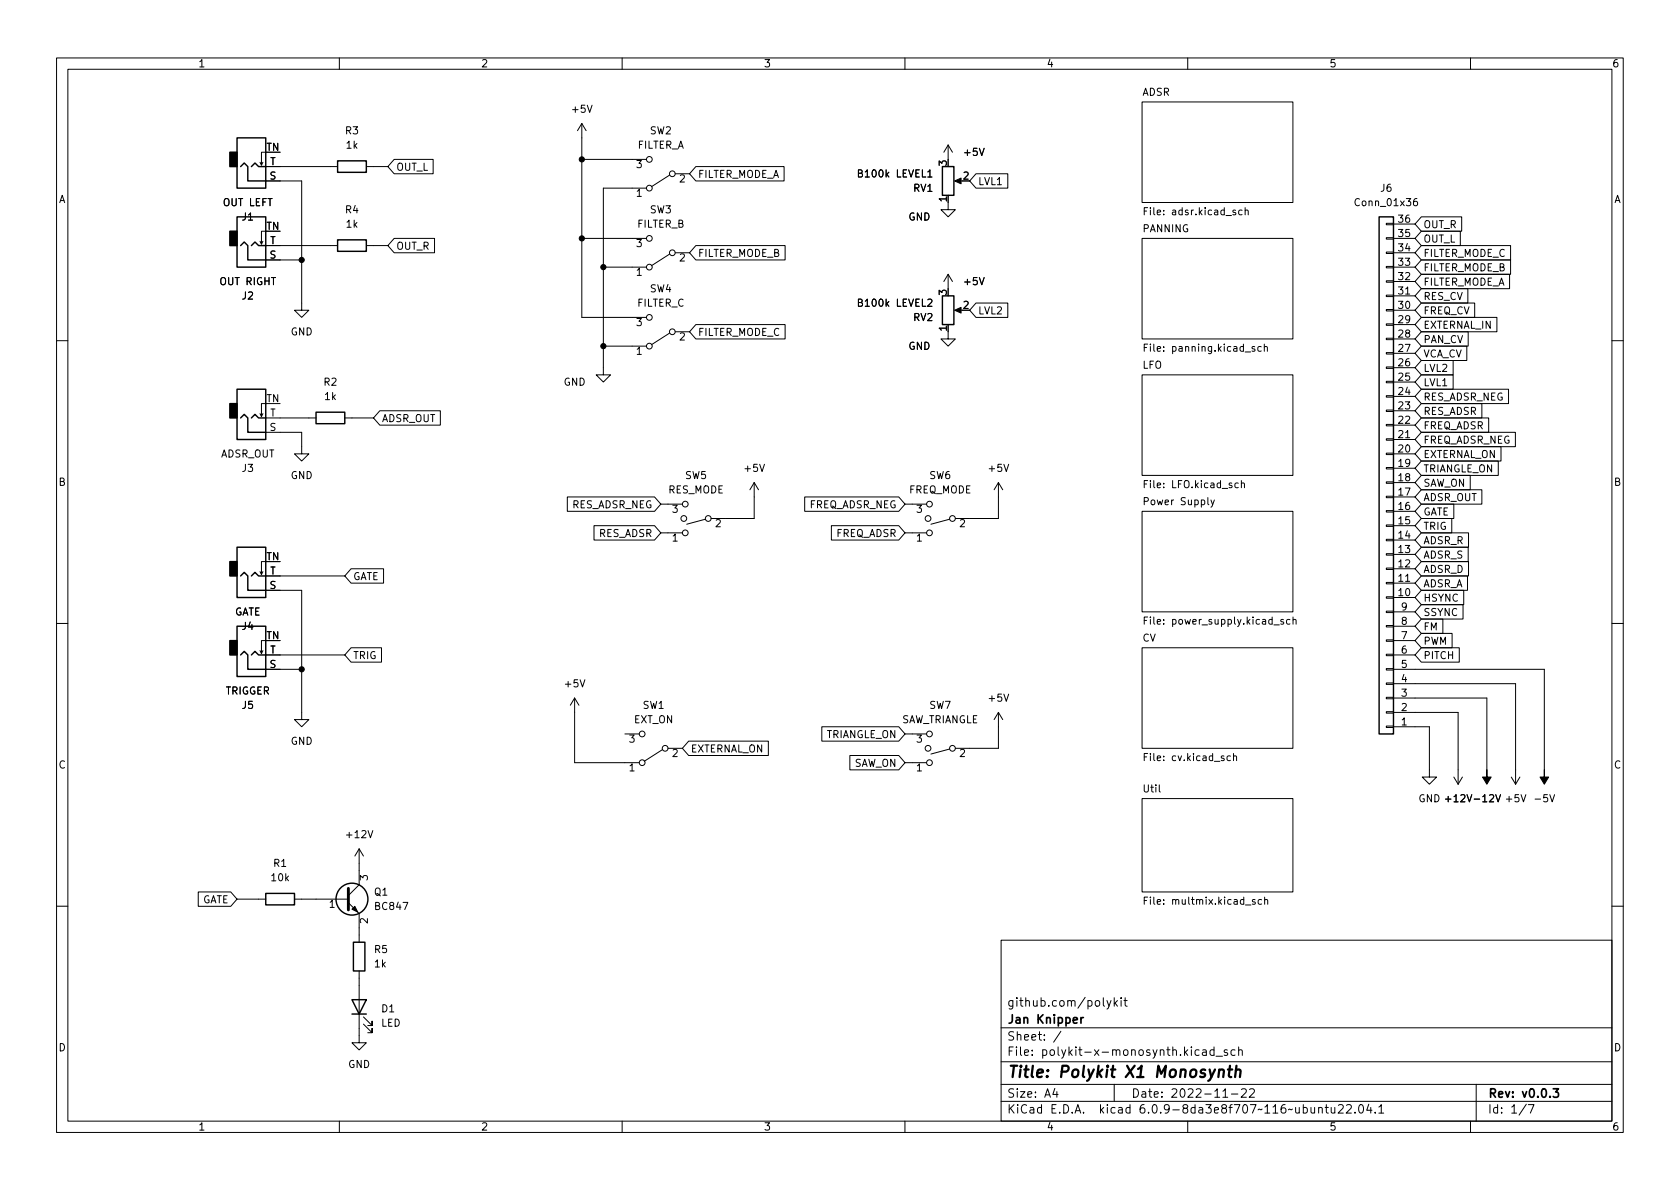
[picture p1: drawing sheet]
<svg xmlns="http://www.w3.org/2000/svg" width="297mm" height="210mm" viewBox="0 0 297 210" stroke-linecap="round" stroke-linejoin="round" font-family="sans-serif">
<g fill="none" stroke="#000" stroke-width=".18">
<path d="M10 10.2h277v190.1h-277zM12 12.2h273v186.1h-273zM60 10.2v2M110 10.2v2M160 10.2v2M201.9 18h26.7v17.8h-26.7zM210 10.2v2M260 10.2v2M46.5 28.7l-.3 .5M47 32h6.3v22.9h1.3l-1.3 1.2-1.2-1.2h1.2M47 26.9h-.8v2.3l-.2-.5M47 29.5h12.7"/>
<path d="M64.8 29.5h3.8M69.7 28.2h6.9v2.5h-6.9l-1.1-1.2zM102.9 21.8l-.8 1.3M102.9 21.8v34.3h11.4M102.9 21.8l.7 1.3M102.9 28.2h11.4M114.3 33.3h-7.6v33h1.2l-1.2 1.3-1.3-1.3h1.3M118.4 31l-3.2 2M119.4 30.7h2.5M123 29.5h15.6v2.5h-15.6l-1.1-1.3zM164.1 30.4l.3-.4v1.3M164.1 31.3h.7"/>
<path d="M167.6 35.8v1.3h1.3l-1.3 1.2-1.2-1.2h1.2M167.6 25.6l-.7 1.3M167.6 25.6v2.6M167.6 25.6l.8 1.3M169.2 32h1M172.6 30.7h5.6v2.6h-5.6l-1.2-1.3zM202.3 37.3h.4M202.9 36.7h-.6v1.3M219.6 37.2l-.4-.1-.2 .3 .1 .5h.5M220.2 37.3l.1-.2 .3 .1 .1 .8M220.2 36.7v1.3M245.1 39.5h1.3v.2h-1.3z"/>
<path d="M246.4 39.6h3.8M250.5 35.1l-.3 .1a.85 .85 0 0 0 0 1.2l.4-.1v-.5l-.2-.2h-.2l-.3 .2M251.3 38.3h7.1v2.6h-7.1l-1.1-1.3zM46.5 42.7l-.3 .5M47 40.9h-.8v2.3l-.2-.5M47 46h6.3M47 43.4h12.7M64.8 43.4h3.8M69.7 42.2h7.1v2.5h-7.1l-1.1-1.3zM102.9 42.2h11.4M106.7 47.2h7.6M118.4 58.9l-3.2 2.1"/>
<path d="M118.4 45l-3.2 2M119.4 58.7h2.5M119.4 44.7h2.5M123 43.4h15.8v2.6h-15.8l-1.1-1.3zM123 57.4h15.8v2.5h-15.8l-1.1-1.2zM164.1 53l.4-.1 .3 .4-.8 .9h.8M167.6 58.7v1.2h1.3l-1.3 1.3-1.2-1.3h1.2M167.6 48.5v2.5M167.6 48.5l-.7 1.3M167.6 48.5l.8 1.3M169.2 54.9h1M172.6 53.6h5.6v2.5h-5.6l-1.2-1.2z"/>
<path d="M201.9 42.2h26.7v17.7h-26.7zM245.1 42h1.3v.3h-1.3zM245.1 44.6h1.3v.2h-1.3zM245.1 47.1h1.3v.3h-1.3zM245.1 49.7h1.3v.2h-1.3zM245.1 52.2h1.3v.2h-1.3zM245.1 54.7h1.3v.3h-1.3zM245.1 57.3h1.3v.2h-1.3zM245.1 59.8h1.3v.3h-1.3zM246.4 54.9h3.8M246.4 47.2h3.8M246.4 44.7h3.8"/>
<path d="M246.4 42.2h3.8M246.4 59.9h3.8M246.4 57.4h3.8M246.4 52.3h3.8M246.4 49.8h3.8M251.3 51h8.2v2.6h-8.2l-1.1-1.3zM251.3 40.9h6.9v2.5h-6.9l-1.1-1.2zM251.3 48.5h15.6v2.5h-15.6l-1.1-1.2zM251.3 43.4h15.8v2.6h-15.8l-1.1-1.3zM251.3 46h15.8v2.5h-15.8l-1.1-1.3zM251.3 53.6h9.4v2.5h-9.4l-1.1-1.2zM251.3 56.1h13.4v2.6h-13.4l-1.1-1.3z"/>
<path d="M251.3 58.7h8.3v2.5h-8.3l-1.1-1.3zM10 60.2h2M46.5 73.1l-.3 .6M47 76.4h6.3v3.9h1.3l-1.3 1.2-1.2-1.2h1.2M47 71.4h-.8v2.3l-.2-.6M47 73.9h8.9M61 73.9h5M67.2 72.6h10.7v2.6h-10.7l-1.2-1.3zM106.7 61.2h7.6M201.9 66.3h26.7v17.8h-26.7zM202.3 61.5h.4M202.9 60.8h-.6v1.3"/>
<path d="M223 61.3h-.4l-.2 .2 .1 .6h.5M223.5 61.4l.2-.1h.3l.1 .8M223.5 60.8v1.3M245.1 62.4h1.3v.2h-1.3zM245.1 64.9h1.3v.2h-1.3zM245.1 67.4h1.3v.3h-1.3zM245.1 70h1.3v.2h-1.3zM245.1 72.5h1.3v.3h-1.3zM245.1 75.1h1.3v.2h-1.3zM245.1 77.6h1.3v.2h-1.3zM246.4 77.7h3.8M246.4 75.2h3.8"/>
<path d="M246.4 72.6h3.8M246.4 70.1h3.8M246.4 67.6h3.8M246.4 65h3.8M246.4 62.5h3.8M251.3 66.3h5.6v2.5h-5.6l-1.1-1.2zM251.3 76.4h16.6v2.6h-16.6l-1.1-1.3zM251.3 71.4h10.7v2.5h-10.7l-1.1-1.3zM251.3 68.8h15.4v2.6h-15.4l-1.1-1.3zM251.3 73.9h11.9v2.5h-11.9l-1.1-1.2zM251.3 79h14.1v2.5h-14.1l-1.1-1.2zM251.3 63.7h5.6v2.6h-5.6l-1.1-1.3z"/>
<path d="M251.3 61.2h8v2.5h-8l-1.1-1.2zM285 60.2h2M47 99.3h-.8v2.3l-.2-.5M100.3 87.9h15.4l1.1 1.2-1.1 1.3h-15.4zM105 93h10.7l1.1 1.2-1.1 1.3h-10.7zM116.8 94.2h3.8M116.8 89.1h3.8M124.7 91.8l-3.3 .9M133.3 85.3v6.4h-7.6M133.3 85.3l-.7 1.3M133.3 85.3l.8 1.3M142.3 87.9h16.6l1.1 1.2-1.1 1.3h-16.6z"/>
<path d="M147 93h11.9l1.1 1.2-1.1 1.3h-11.9zM160 94.2h3.8M160 89.1h3.8M167.9 91.8l-3.3 .9M176.5 85.3l-.7 1.3M176.5 85.3v6.4h-7.6M176.5 85.3l.8 1.3M201.9 90.4h26.7v17.8h-26.7zM202.3 85.6h.4M202.9 85h-.6v1.2M214.1 88.4l.3 .9M214.7 88.4l-.4 1.2-.2 .1"/>
<path d="M219.5 85.5l.2-.1 .3 .1v.7M219.5 85v1.2M245.1 80.1h1.3v.3h-1.3zM245.1 82.7h1.3v.2h-1.3zM245.1 85.2h1.3v.3h-1.3zM245.1 87.8h1.3v.2h-1.3zM245.1 90.3h1.3v.2h-1.3zM245.1 92.8h1.3v.3h-1.3zM245.1 95.4h1.3v.2h-1.3zM245.1 97.9h1.3v.3h-1.3zM246.4 98h3.8M246.4 95.5h3.8"/>
<path d="M246.4 93h3.8M246.4 90.4h3.8M246.4 87.9h3.8M246.4 85.3h3.8M246.4 82.8h3.8M246.4 80.3h3.8M251.3 99.3h8.3v2.5h-8.3l-1.1-1.2zM251.3 89.1h5.7v2.6h-5.7l-1.1-1.3zM251.3 94.2h8.3v2.6h-8.3l-1.1-1.3zM251.3 91.7h5.4v2.5h-5.4l-1.1-1.2zM251.3 81.5h13.6v2.6h-13.6l-1.1-1.3zM251.3 96.8h8.3v2.5h-8.3l-1.1-1.3z"/>
<path d="M251.3 84.1h8.6v2.5h-8.6l-1.1-1.3zM251.3 86.6h10.7v2.5h-10.7l-1.1-1.2zM10 110.2h2M46.5 101.1l-.3 .5M46.5 115.1l-.3 .5M47 113.3h-.8v2.3l-.2-.5M47 104.4h6.3v22.8h1.3l-1.3 1.3-1.2-1.3h1.2M47 101.8h14M47 118.4h6.3M47 115.8h14M62.1 100.6h5.7v2.5h-5.7l-1.1-1.3zM62.1 114.5h5.4v2.6h-5.4l-1.1-1.3z"/>
<path d="M201.9 114.5h26.7v17.8h-26.7zM202.3 109.7h.4M202.9 109.1h-.6v1.3M226.9 109.6l-.3-.1-.2 .2 .1 .2 .4 .1v.3h-.5M228.1 109.6l-.4-.1-.2 .3 .1 .5h.5M228.6 109.7l.2-.2 .3 .1 .1 .8M228.6 109.1v1.3M245.1 100.5h1.3v.2h-1.3zM245.1 103h1.3v.2h-1.3zM245.1 105.5h1.3v.3h-1.3zM245.1 108.1h1.3v.2h-1.3zM245.1 110.6h1.3v.3h-1.3z"/>
<path d="M245.1 113.2h1.3v.2h-1.3zM245.1 115.7h1.3v.2h-1.3zM245.1 118.2h1.3v.3h-1.3zM246.4 118.4h26.6v17.7M246.4 115.8h3.8M246.4 105.7h3.8M246.4 103.1h3.8M246.4 100.6h3.8M246.4 113.3h3.8M246.4 110.7h3.8M246.4 108.2h3.8M251.3 101.8h8.2v2.6h-8.2l-1.1-1.3z"/>
<path d="M251.3 104.4h7.5v2.5h-7.5l-1.1-1.2zM251.3 109.5h3.8v2.5h-3.8l-1.1-1.3zM251.3 106.9h7.4v2.6h-7.4l-1.1-1.3zM251.3 114.5h6.7v2.6h-6.7l-1.1-1.3zM251.3 112h5.4v2.5h-5.4l-1.1-1.2zM285 110.2h2M101.6 123.4l-.8 1.3M101.6 123.4v11.5h11.4M101.6 123.4l.8 1.3M110.5 129.8h2.5M117.1 132.6l-3.2 2M118.1 132.3h2.5"/>
<path d="M121.8 131.1h14.1v2.5h-14.1l-1.2-1.3zM145.3 128.5h13.6l1.1 1.3-1.1 1.3h-13.6zM150.3 133.6h8.6l1.1 1.3-1.1 1.2h-8.6zM160 134.9h3.8M160 129.8h3.8M167.9 132.5l-3.3 .8M176.5 126v6.3h-7.6M176.5 126l-.7 1.2M176.5 126l.8 1.2M202.3 133.8h.4M202.9 133.2h-.6v1.3M217.6 133.7h-.4l-.3 .2 .2 .5h.5"/>
<path d="M218.1 133.8l.2-.1h.3v.8M218.1 133.2v1.3M245.1 120.8h1.3v.2h-1.3zM245.1 123.3h1.3v.3h-1.3zM245.1 125.9h1.3v.2h-1.3zM245.1 128.4h1.3v.2h-1.3zM246.4 128.5h6.3v8.9h1.3l-1.3 1.3-1.2-1.3h1.2M246.4 126h11.4v12.7M246.4 120.9h21.6v17.8M246.4 123.4h16.5v12.7M257 137.4l.8 1.3M258.6 137.4l-.8 1.3"/>
<path d="M267.2 137.4l.8 1.3M268.7 137.4l-.7 1.3M35.1 157.7h5.7l1.1 1.3-1.1 1.3h-5.7zM41.9 159h5.1M52.1 159h9.5M61.6 159.6l1.9 1.9v5.1M63.5 150.1v6.4l-1.9 1.9M63.5 150.1l-.8 1.3M63.5 150.1l.8 1.3M201.9 141.2h26.7v16.5h-26.7zM202.3 159.2h.4M202.9 158.6h-.6v1.3"/>
<path d="M223.1 159.1h-.4l-.2 .2 .1 .5h.5M223.6 159.2l.2-.1h.3v.8M223.6 158.6v1.3M251.8 140.6a.59 .59 0 0 0-.8 .6 .59 .59 0 0 0 .8 .5v-.5h-.2M253.1 140.5v1.3l-.7-1.3v1.3M253.7 140.5a.64 .64 0 0 1 .7 .7 .64 .64 0 0 1-.7 .6zM10 160.2h2M63.5 171.7v12.7h1.3l-1.3 1.3-1.3-1.3h1.3M64.3 179.8l1.5 1.6v-.8v.8h-.8M177 166.3h108v32h-108zM195.7 176.9l.4 1M196.4 176.9l-.5 1.4-.2 .1"/>
<path d="M197 176.4v1.5M197.1 177.4l.5 .5M197.6 176.9l-.6 .6M198.2 176.4v.2M198.2 176.9v1M198.7 176.9h.6M198.9 176.4v1.3l.4 .2M285 160.2h2M60 198.3v2M64.3 181.1l1.5 1.5v-.7v.7h-.8M110 198.3v2M160 198.3v2"/>
<path d="M177 194.8h108M177 191.8h108M177 187.8h108M177 181.8h108M186.5 192.5l-.4 1h1M186.9 193v1M187.6 182.4l-1.3 1.9M197 191.8v3M210 198.3v2M212 185.7l-.4-.1-.3 .3v.4l.1 .3h.6M212.6 185.7h.6l.1 .9M213.3 186l-.5 .1a.29 .29 0 0 0-.2 .2 .29 .29 0 0 0 .2 .3h.5"/>
<path d="M214.6 185.7l-.4-.1-.3 .3v.4l.2 .3h.5M214.6 185.1v1.5M215 186.8h1.1M216.2 194h.9M217 185.7l-.4-.1-.2 .2 .1 .3 .5 .1v.4h-.6M217.7 193.5h1.2M218.4 185.7l-.5-.1-.3 .3v.4l.2 .3h.6M219 185.8l.2-.2 .4 .1v.9M219 185.1v1.5M219.5 192.7l.6-.2 .2 .2 .1 .3-1 1h1M220.9 192.7l.6-.2 .2 .2 .1 .3-.9 1h.9M233.1 196l.3-.2 .3 .1 .1 .9"/>
<path d="M233.1 195.8v1M234.3 195.8h.6M234.5 195.3v1.3l.4 .2M235.4 195.8v1h.4l.2-.1M236 195.8v1M236.6 195.5l.6-.2 .2 .2 .1 .3-.9 1h.9M238.1 195.5l.5-.2 .3 .2v.3l-.9 1h.9M239.6 196.7v.1M240.4 195.4l.2-.1a.81 .81 0 0 1 .6 .7 .81 .81 0 0 1-.3 .8h-.2a.81 .81 0 0 1-.6-.6 .81 .81 0 0 1 .3-.8zM242 195.3l-.4 1h1M242.4 195.8v1M243.1 196.7v.1"/>
<path d="M243.8 195.8l.4-.5v1.5M243.8 196.8h.8M260 198.3v2M261 191.8v6.5M269.9 195.3l-1.3 1.9M270.2 195.3h1l-.6 1.5"/>
<circle cx="114.8" cy="33.3" r=".51"/>
<circle cx="114.8" cy="28.2" r=".51"/>
<circle cx="118.9" cy="30.7" r=".51"/>
<circle cx="114.8" cy="47.2" r=".51"/>
<circle cx="114.8" cy="56.1" r=".51"/>
<circle cx="114.8" cy="42.2" r=".51"/>
<circle cx="118.9" cy="58.7" r=".51"/>
<circle cx="118.9" cy="44.7" r=".51"/>
<circle cx="114.8" cy="61.2" r=".51"/>
<circle cx="120.9" cy="91.7" r=".51"/>
<circle cx="121.2" cy="94.2" r=".51"/>
<circle cx="121.2" cy="89.1" r=".51"/>
<circle cx="125.2" cy="91.7" r=".51"/>
<circle cx="164.1" cy="91.7" r=".51"/>
<circle cx="164.3" cy="94.2" r=".51"/>
<circle cx="164.3" cy="89.1" r=".51"/>
<circle cx="168.4" cy="91.7" r=".51"/>
<circle cx="113.5" cy="129.8" r=".51"/>
<circle cx="113.5" cy="134.9" r=".51"/>
<circle cx="117.6" cy="132.3" r=".51"/>
<circle cx="164.1" cy="132.3" r=".51"/>
<circle cx="164.3" cy="134.9" r=".51"/>
<circle cx="164.3" cy="129.8" r=".51"/>
<circle cx="168.4" cy="132.3" r=".51"/>
</g>
<path d="M191.1 179.9v1M191.6 179.9l-.3 .1-.2 .2M274.6 192.5h1l-.5 .6 .4 .1v.7l-.2 .1h-.5l-.2-.1" fill="none" stroke="#000" stroke-width=".3"/>
<path d="M215.6 189.3a.49 .49 0 0 1 .8 .1l-.1 1.1M215.6 189.1l-.2 1.4M217.1 189.1h.8M217.5 188.5l-.2 1.7v.2l.4 .1M218.5 189.3a.49 .49 0 0 1 .9 .1l-.2 1.1M218.6 188.5l-.2 2" fill="none" stroke="#000" stroke-width=".4"/>
<g fill="none" stroke="#000" stroke-width=".25">
<path d="M41.9 24.4h5.1v8.9h-5.1zM41.9 38.3h5.1v8.9h-5.1zM42.5 29.5l.7-.7 .6 .7v2.5h3.2M44.4 29.5l.7-.7 .6 .7h1.3M59.7 28.4h5.1v2.1h-5.1zM166.6 29.5h2.1v5h-2.1zM243.8 38.3h2.6v91.5h-2.6zM42.5 43.4l.7-.6 .6 .6v2.6h3.2M44.4 43.4l.7-.6 .6 .6h1.3M59.7 42.4h5.1v2h-5.1zM166.6 52.3h2.1v5.1h-2.1zM41.9 68.8h5.1v8.9h-5.1z"/>
<path d="M42.5 73.9l.7-.6 .6 .6v2.5h3.2M44.4 73.9l.7-.6 .6 .6h1.3M55.9 72.9h5.1v2h-5.1zM41.9 96.8h5.1v8.9h-5.1zM41.9 110.7h5.1v8.9h-5.1zM42.5 101.8l.7-.6 .6 .6v2.6h3.2M42.5 115.8l.7-.6 .6 .6v2.6h3.2M44.4 101.8l.7-.6 .6 .6h1.3M44.4 115.8l.7-.6 .6 .6h1.3M47 158h5.1v2h-5.1zM62.2 176.8h2.6l-1.3 2.5zM62.2 179.3h2.6"/>
<path d="M62.5 166.6h2v5.1h-2z"/>
<circle cx="62.2" cy="159" r="2.82"/>
</g>
<path d="M40.6 26.9h1.3v2.6h-1.3zM40.6 40.9h1.3v2.5h-1.3zM40.6 71.4h1.3v2.5h-1.3zM40.6 99.3h1.3v2.5h-1.3zM40.6 113.3h1.3v2.5h-1.3z" fill="#000" stroke="#000" stroke-width=".25"/>
<path d="M61.6 157.1v3.8" fill="none" stroke="#000" stroke-width=".51"/>
<g fill="#000" stroke="#000" stroke-width=".18">
<path d="M168.8 32l1.1-.5v1zM168.8 54.9l1.1-.5v1zM262.9 136.1v1.3h.8l-.8 1.3-.8-1.3h.8zM273 136.1v1.3h.8l-.8 1.3-.7-1.3h.7zM62.2 160.8l.5-.5 .5 1z"/>
<circle cx="102.9" cy="28.2" r=".46"/>
<circle cx="53.3" cy="46" r=".46"/>
<circle cx="102.9" cy="42.2" r=".46"/>
<circle cx="106.7" cy="47.2" r=".46"/>
<circle cx="106.7" cy="61.2" r=".46"/>
<circle cx="53.3" cy="118.4" r=".46"/>
</g>
<text font-size="2.8" x="178" y="190.6">Title: Polykit X1 Monosynth</text>
<g font-size="2.1">
<text x="178" y="178">github.com/polykit</text>
<text x="178" y="184">Sheet: /</text>
<text x="178" y="181">Jan Knipper</text>
<text x="178" y="186.7">File: polykit-x-monosynth.kicad_sch</text>
<text x="178" y="196.9">KiCad E.D.A. kicad 6.0.9-8da3e8f707~116~ubuntu22.04.1</text>
<text x="178" y="194.1">Size: A4</text>
<text x="200" y="194.1">Date: 2022-11-22</text>
<text x="263" y="194.1">Rev: v0.0.3</text>
<text x="263" y="196.9">Id: 1/7</text>
</g>
<g font-size="1.8">
<text x="35" y="11.9">1</text>
<text x="85" y="11.9">2</text>
<text x="135" y="11.9">3</text>
<text x="185" y="11.9">4</text>
<text x="235" y="11.9">5</text>
<text x="285" y="11.9">6</text>
<text x="201.9" y="16.9">ADSR</text>
<text x="61.1" y="23.7">R3</text>
<text x="101.3" y="19.9">+5V</text>
<text x="114.9" y="23.7">SW2</text>
<text x="47.1" y="26.7">TN</text>
<text x="47.7" y="29.2">T</text>
<text x="61.2" y="26.3">1k</text>
<text x="112.5" y="29.7">3</text>
<text x="112.6" y="26.3">FILTER_A</text>
<text x="167.4" y="29.3" transform="rotate(-90 167.4 29.3)">3</text>
<text x="170.6" y="27.6">+5V</text>
<text x="10.3" y="35.9">A</text>
<text x="47.7" y="31.7">S</text>
<text x="70" y="30.2">OUT_L</text>
<text x="112.5" y="34.8">1</text>
<text x="120.2" y="32.3">2</text>
<text x="123.3" y="31.5">FILTER_MODE_A</text>
<text x="152.1" y="31.4">B100k LEVEL1</text>
<text x="161.5" y="33.9">RV1</text>
<text x="167.4" y="35.7" transform="rotate(-90 167.4 35.7)">1</text>
<text x="170.3" y="31.7">2</text>
<text x="172.9" y="32.7">LVL1</text>
<text x="244.1" y="33.9">J6</text>
<text x="285.3" y="35.9">A</text>
<text x="39.5" y="36.4">OUT LEFT</text>
<text x="42.8" y="39">J1</text>
<text x="47.1" y="40.6">TN</text>
<text x="61.1" y="37.7">R4</text>
<text x="61.2" y="40.3">1k</text>
<text x="112.6" y="40.3">FILTER_B</text>
<text x="114.9" y="37.7">SW3</text>
<text x="160.6" y="39">GND</text>
<text x="202" y="41.1">PANNING</text>
<text x="203" y="38.1">File: adsr.kicad_sch</text>
<text x="239.9" y="36.4">Conn_01x36</text>
<text x="247.3" y="41.9">35</text>
<text x="247.3" y="39.4">36</text>
<text x="251.6" y="40.3">OUT_R</text>
<text x="47.7" y="45.7">S</text>
<text x="47.7" y="43.2">T</text>
<text x="70" y="44.2">OUT_R</text>
<text x="112.5" y="43.7">3</text>
<text x="120.2" y="46.2">2</text>
<text x="123.3" y="45.4">FILTER_MODE_B</text>
<text x="247.3" y="47">33</text>
<text x="247.3" y="44.4">34</text>
<text x="251.6" y="42.9">OUT_L</text>
<text x="251.6" y="45.4">FILTER_MODE_C</text>
<text x="251.6" y="48">FILTER_MODE_B</text>
<text x="39" y="50.4">OUT RIGHT</text>
<text x="42.8" y="53">J2</text>
<text x="112.5" y="48.8">1</text>
<text x="114.9" y="51.7">SW4</text>
<text x="167.4" y="52.2" transform="rotate(-90 167.4 52.2)">3</text>
<text x="170.6" y="50.4">+5V</text>
<text x="247.3" y="52.1">31</text>
<text x="247.3" y="49.5">32</text>
<text x="251.6" y="53">RES_CV</text>
<text x="251.6" y="50.5">FILTER_MODE_A</text>
<text x="51.4" y="59.3">GND</text>
<text x="112.5" y="57.7">3</text>
<text x="112.6" y="54.2">FILTER_C</text>
<text x="123.3" y="59.4">FILTER_MODE_C</text>
<text x="152.1" y="54.2">B100k LEVEL2</text>
<text x="161.5" y="56.8">RV2</text>
<text x="167.4" y="58.5" transform="rotate(-90 167.4 58.5)">1</text>
<text x="170.3" y="54.6">2</text>
<text x="172.9" y="55.6">LVL2</text>
<text x="247.3" y="59.7">28</text>
<text x="247.3" y="57.1">29</text>
<text x="247.3" y="54.6">30</text>
<text x="251.6" y="55.6">FREQ_CV</text>
<text x="251.6" y="58.1">EXTERNAL_IN</text>
<text x="112.5" y="62.7">1</text>
<text x="120.2" y="60.2">2</text>
<text x="160.6" y="61.8">GND</text>
<text x="202" y="65.2">LFO</text>
<text x="203.2" y="62.2">File: panning.kicad_sch</text>
<text x="247.3" y="64.8">26</text>
<text x="247.3" y="62.2">27</text>
<text x="251.6" y="65.7">LVL2</text>
<text x="251.6" y="63.2">VCA_CV</text>
<text x="251.6" y="60.7">PAN_CV</text>
<text x="47.1" y="71.1">TN</text>
<text x="57.3" y="68.2">R2</text>
<text x="57.4" y="70.7">1k</text>
<text x="99.6" y="68.2">GND</text>
<text x="247.3" y="69.8">24</text>
<text x="247.3" y="67.3">25</text>
<text x="251.6" y="68.3">LVL1</text>
<text x="251.6" y="70.8">RES_ADSR_NEG</text>
<text x="47.7" y="76.2">S</text>
<text x="47.7" y="73.7">T</text>
<text x="67.5" y="74.6">ADSR_OUT</text>
<text x="247.3" y="77.5">21</text>
<text x="247.3" y="74.9">22</text>
<text x="247.3" y="72.4">23</text>
<text x="251.6" y="73.4">RES_ADSR</text>
<text x="251.6" y="75.9">FREQ_ADSR</text>
<text x="39" y="80.9">ADSR_OUT</text>
<text x="42.8" y="83.4">J3</text>
<text x="131.8" y="83.4">+5V</text>
<text x="174.9" y="83.4">+5V</text>
<text x="247.3" y="82.5">19</text>
<text x="247.3" y="80">20</text>
<text x="251.6" y="78.4">FREQ_ADSR_NEG</text>
<text x="251.6" y="83.5">TRIANGLE_ON</text>
<text x="251.6" y="81">EXTERNAL_ON</text>
<text x="10.3" y="85.9">B</text>
<text x="51.4" y="84.7">GND</text>
<text x="101" y="89.9">RES_ADSR_NEG</text>
<text x="118.1" y="87.2">RES_MODE</text>
<text x="121.1" y="84.7">SW5</text>
<text x="142.9" y="89.9">FREQ_ADSR_NEG</text>
<text x="160.6" y="87.2">FREQ_MODE</text>
<text x="164.3" y="84.7">SW6</text>
<text x="202.6" y="89.3">Power Supply</text>
<text x="202.8" y="86.3">File: LFO.kicad_sch</text>
<text x="247.3" y="87.6">17</text>
<text x="247.3" y="85.1">18</text>
<text x="251.6" y="86.1">SAW_ON</text>
<text x="251.6" y="88.6">ADSR_OUT</text>
<text x="285.3" y="85.9">B</text>
<text x="105.8" y="95">RES_ADSR</text>
<text x="118.9" y="95.8">1</text>
<text x="118.9" y="90.7">3</text>
<text x="126.5" y="93.2">2</text>
<text x="147.7" y="95">FREQ_ADSR</text>
<text x="162.1" y="95.8">1</text>
<text x="162.1" y="90.7">3</text>
<text x="169.7" y="93.2">2</text>
<text x="247.3" y="95.2">14</text>
<text x="247.3" y="92.7">15</text>
<text x="247.3" y="90.2">16</text>
<text x="251.6" y="91.1">GATE</text>
<text x="251.6" y="93.7">TRIG</text>
<text x="47.1" y="99.1">TN</text>
<text x="47.7" y="101.6">T</text>
<text x="247.3" y="100.3">12</text>
<text x="247.3" y="97.8">13</text>
<text x="251.6" y="101.3">ADSR_D</text>
<text x="251.6" y="96.2">ADSR_R</text>
<text x="251.6" y="98.8">ADSR_S</text>
<text x="47.7" y="104.1">S</text>
<text x="62.4" y="102.6">GATE</text>
<text x="247.3" y="105.4">10</text>
<text x="247.3" y="102.9">11</text>
<text x="247.8" y="107.9">9</text>
<text x="251.6" y="103.8">ADSR_A</text>
<text x="251.6" y="106.4">HSYNC</text>
<text x="41.4" y="108.8">GATE</text>
<text x="42.8" y="111.4">J4</text>
<text x="47.1" y="113">TN</text>
<text x="202" y="113.4">CV</text>
<text x="203.2" y="110.4">File: power_supply.kicad_sch</text>
<text x="247.8" y="113">7</text>
<text x="247.8" y="110.5">8</text>
<text x="251.6" y="111.5">FM</text>
<text x="251.6" y="108.9">SSYNC</text>
<text x="47.7" y="118.1">S</text>
<text x="47.7" y="115.6">T</text>
<text x="62.4" y="116.5">TRIG</text>
<text x="247.8" y="118.1">5</text>
<text x="247.8" y="115.6">6</text>
<text x="251.6" y="116.5">PITCH</text>
<text x="251.6" y="114">PWM</text>
<text x="39.8" y="122.8">TRIGGER</text>
<text x="42.8" y="125.3">J5</text>
<text x="100" y="121.5">+5V</text>
<text x="113.7" y="125.3">SW1</text>
<text x="164.3" y="125.3">SW7</text>
<text x="174.9" y="124.1">+5V</text>
<text x="247.8" y="125.7">2</text>
<text x="247.8" y="123.2">3</text>
<text x="247.8" y="120.6">4</text>
<text x="51.4" y="131.7">GND</text>
<text x="111.3" y="131.3">3</text>
<text x="112" y="127.9">EXT_ON</text>
<text x="145.9" y="130.5">TRIANGLE_ON</text>
<text x="159.2" y="127.9">SAW_TRIANGLE</text>
<text x="162.1" y="131.3">3</text>
<text x="247.8" y="128.3">1</text>
<text x="10.3" y="135.9">C</text>
<text x="111.3" y="136.4">1</text>
<text x="118.9" y="133.9">2</text>
<text x="122.1" y="133.1">EXTERNAL_ON</text>
<text x="150.8" y="135.6">SAW_ON</text>
<text x="162.1" y="136.4">1</text>
<text x="169.7" y="133.9">2</text>
<text x="202.9" y="134.6">File: cv.kicad_sch</text>
<text x="285.3" y="135.9">C</text>
<text x="202.2" y="140.1">Util</text>
<text x="255.7" y="141.9">+12V -12V</text>
<text x="266.4" y="141.9">+5V</text>
<text x="271.7" y="141.9">-5V</text>
<text x="61.4" y="148.2">+12V</text>
<text x="48.1" y="155.8">10k</text>
<text x="48.4" y="153.3">R1</text>
<text x="65" y="155.7" transform="rotate(-90 65 155.7)">3</text>
<text x="35.6" y="159.7">GATE</text>
<text x="58.2" y="160.5">1</text>
<text x="66.2" y="158.4">Q1</text>
<text x="66.5" y="160.9">BC847</text>
<text x="203.2" y="160">File: multmix.kicad_sch</text>
<text x="65" y="163.3" transform="rotate(-90 65 163.3)">2</text>
<text x="66.2" y="168.5">R5</text>
<text x="66.3" y="171.1">1k</text>
<text x="67.5" y="179">D1</text>
<text x="10.3" y="185.9">D</text>
<text x="67.3" y="181.5">LED</text>
<text x="285.3" y="185.9">D</text>
<text x="61.5" y="188.8">GND</text>
<text x="35" y="199.9">1</text>
<text x="85" y="199.9">2</text>
<text x="135" y="199.9">3</text>
<text x="185" y="199.9">4</text>
<text x="235" y="199.9">5</text>
<text x="285" y="199.9">6</text>
</g>
</svg>
